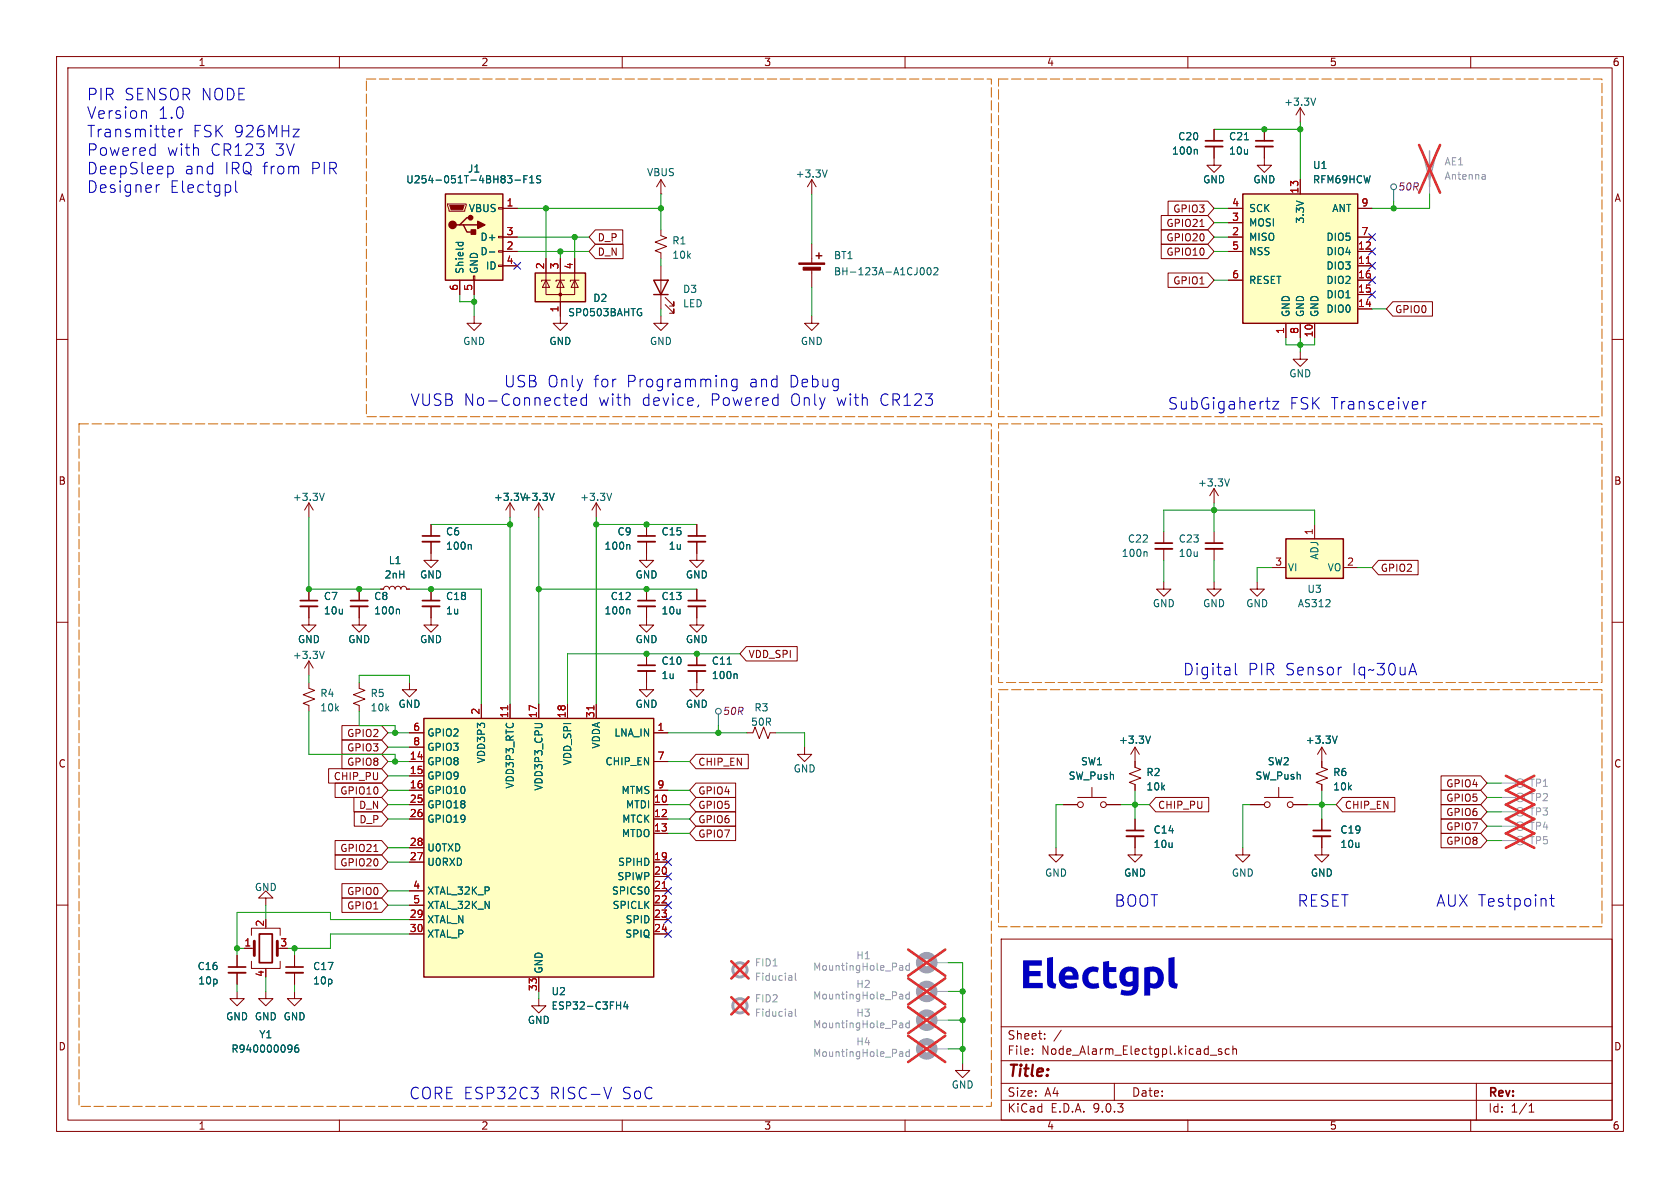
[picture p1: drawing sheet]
<svg xmlns="http://www.w3.org/2000/svg" width="297mm" height="210mm" viewBox="0 0 297 210" stroke-linecap="round" stroke-linejoin="round" font-family="sans-serif">
<g fill="none" stroke="#840000" stroke-width=".18">
<path d="M10 10h277v190h-277zM12 12h273v186h-273zM60 10v2M110 10v2M160 10v2M210 10v2M260 10v2M116.8 47v7.6M117.6 53.8l1.5 1.6v-.8v.8h-.7M117.6 52.6l1.5 1.5v-.8v.8h-.7M10 60h2M285 60h2"/>
<path d="M10 110h2M285 110h2M54.6 120.7v1l1 .3-2 .8 2 .8-2 .7 1 .4v1M226.1 139.2v1.8M233.7 132.1l-.8 1.3M233.7 132.1l.7 1.3M233.7 132.1v2.5M47 158.8h1.3l-1.3-1.3-1.3 1.3h1.3v1.2M221 142.2h2.5M223.5 141h5.1M228.6 142.2h2.5M10 160h2"/>
<path d="M41.9 175.3v1.2h1.3l-1.3 1.3-1.3-1.3h1.3M47 175.3v1.2h1.3l-1.3 1.3-1.3-1.3h1.3M177 166h108v32h-108zM285 160h2M60 198v2M110 198v2M160 198v2M177 194.5h108M177 191.5h108M177 187.5h108M177 181.5h108M182.5 186.3v.1"/>
<path d="M182.5 185.5v.1M184.7 183.6v.1M184.7 182.8v.1M187.6 182.1l-1.3 2M197 191.5v3M210 198v2M214 186.5h1.1M216 185.5l-.4-.1-.2 .2 .1 .2 .5 .2v.3h-.6M217.3 185.5l-.4-.1-.3 .3v.4l.1 .2h.6M218 185.5l.2-.1 .3 .1 .1 .9M218 184.9v1.5M260 198v2"/>
<path d="M261 191.5v6.5M270.3 196.6h.9M270.3 195.5l.4-.4v1.5"/>
<circle cx="224" cy="142.2" r=".51"/>
<circle cx="228.1" cy="142.2" r=".51"/>
</g>
<path d="M115.6 49.5h2.5l-1.3 2.6zM115.6 52.1h2.5" fill="none" stroke="#840000" stroke-width=".25"/>
<g fill="none" stroke="#a1a1a1" stroke-width=".18">
<path d="M265.4 138.4h2.6"/>
<circle cx="268.7" cy="138.4" r=".76"/>
</g>
<path d="M266.2 137.1l5 2.6M271.2 137.1l-5 2.6" fill="none" stroke="#e12e31" stroke-width=".46"/>
<path d="M236.4 130.1l-.4 1.3" fill="none" stroke="#006464" stroke-width=".18"/>
<path d="M94.6 48.3h8.9v5h-8.9z" fill="#ffffc2"/>
<path d="M94.6 48.3h8.9v5h-8.9zM144.3 45.2h1M144.8 44.7v1" fill="none" stroke="#840000" stroke-width=".25"/>
<g fill="none" stroke="#840000" stroke-width=".18">
<path d="M83.8 55.9v1.3h1.3l-1.3 1.2-1.3-1.2h1.3M96.5 49.5v2.6h5.1v-2.6M96.5 49.5l.7 1.3h-1.3zM96.5 45.7v3.8M97.3 49.5h-1.5v.3M99.1 49.5l.6 1.3h-1.3zM99.1 45.7v11.5h1.2l-1.2 1.2-1.3-1.2h1.3M99.8 49.5h-1.5v.3M101.6 49.5l.6 1.3h-1.2zM101.6 45.7v3.8M102.4 49.5h-1.6v.3M116.8 55.9v1.3h-1.2l1.2 1.2 1.3-1.2h-1.3"/>
<path d="M143.5 55.9v1.3h-1.3l1.3 1.2 1.3-1.2h-1.3M143.5 43.2v3.3M143.5 47.5v3.3M123.2 109.2v1.3h1.3l-1.3 1.3-1.3-1.3h1.3"/>
</g>
<g fill="#840000" stroke="#840000" stroke-width=".18">
<path d="M141.2 46.5h4.6v.2h-4.6z"/>
<path d="M142 47.2h3v.6h-3z"/>
<circle cx="99.1" cy="52.1" r=".25"/>
</g>
<path d="M113.1 54.6h.3M113.2 55.3h.2v.4l-.2 .1M162.9 47.4l.1-.1a.68 .68 0 0 1 .4 .7 .68 .68 0 0 1-.4 .6l-.1-.1M164 47.4l.2-.1a.68 .68 0 0 1 .4 .7 .68 .68 0 0 1-.4 .6l-.2-.1-.1-.4zM165.1 47.4l.5-.1 .2 .4-.8 .9h.8" fill="none" stroke="#006464" stroke-width=".18"/>
<circle cx="163.8" cy="185.4" r="1.27" fill="none" stroke="#a1a1a1" stroke-width="1.3"/>
<path d="M165.1 185.4h2.5" fill="none" stroke="#a1a1a1" stroke-width=".18"/>
<path d="M159.2 185.9h.2l.2 .2v.7M159.6 186.7l-.4 .1M159.6 186.2l-.4 .1M160.7 186l-.3-.1-.3 .3 .2 .5h.4M160.7 185.5v1.3" fill="none" stroke="#989898" stroke-width=".18"/>
<path d="M160.6 183.1l6.5 4.6M167.1 183.1l-6.5 4.6" fill="none" stroke="#e12e31" stroke-width=".46"/>
<path d="M78.7 34.3h10.2v15.2h-10.2z" fill="#ffffc2"/>
<path d="M78.7 34.3h10.2v15.2h-10.2zM81.3 39.8h.6l.6 1.2h1.3M81.9 39.8h2.6M83.2 38.5h-.7l-1.2 1.3h-.7" fill="none" stroke="#840000" stroke-width=".25"/>
<g fill="none" stroke="#840000" stroke-width=".18">
<path d="M79.1 36.1h3.3v.2l-.2 1h-2.8zM88.1 36.7h.8v.3h-.8zM88.9 36.8h2.5M116.8 34.3h.1M116.8 31.8l-.7 1.2M116.8 31.8l.8 1.2M116.8 31.8v2.5M143.5 31.8l-.8 1.2M143.5 31.8l.8 1.2M143.5 31.8v2.5M81.3 49.5v2.6M83.7 48.8h.2v.7h-.2z"/>
<path d="M83.8 49.5v2.6M88.1 41.8h.8v.2h-.8zM88.1 44.3h.8v.3h-.8zM88.1 46.9h.8v.2h-.8zM88.9 41.9h2.5M88.9 44.5h2.5M88.9 47h2.5M116.8 40.6v1.1l1.1 .3-2.1 .8 2.1 .8-2.1 .7 1 .4v1M54.6 88.9l-.8 1.3M54.6 88.9l.8 1.3M54.6 88.9v2.5M76.2 95.8v3.3h1.3l-1.3 1.2-1.3-1.2h1.3"/>
<path d="M76.2 92.7v2M90.2 88.9l-.8 1.3M90.2 88.9l.7 1.3M90.2 88.9v2.5M95.2 88.9l-.7 1.3M95.2 88.9l.8 1.3M95.2 88.9v2.5M105.4 88.9l-.8 1.3M105.4 88.9l.8 1.3M105.4 88.9v2.5M114.3 95.8v3.3h1.3l-1.3 1.2-1.3-1.2h1.3M114.3 92.7v2"/>
<path d="M123.2 95.8v3.3h1.3l-1.3 1.2-1.3-1.2h1.3M123.2 92.7v2M54.6 107.2v3.3h1.3l-1.3 1.3-1.3-1.3h1.3M54.6 104.1v2.1M54.6 116.8v2.6M54.6 116.8l-.8 1.3M54.6 116.8l.8 1.3M63.5 107.2v3.3h1.3l-1.3 1.3-1.3-1.3h1.3M63.5 104.1v2.1M67.3 104.1h.5l.2-.3 .3-.2 .4 .2 .1 .3 .2-.3 .3-.2 .4 .2 .1 .3 .2-.3 .4-.2 .3 .2 .2 .3 .1-.3 .4-.2 .3 .2 .2 .3h.5M76.2 107.2v3.3h1.3l-1.3 1.3-1.3-1.3h1.3M76.2 104.1v2.1"/>
<path d="M114.3 118.6v3.3h1.3l-1.3 1.3-1.3-1.3h1.3M114.3 104.1v2.1M114.3 107.2v2M114.3 115.6v2M123.2 118.6v3.3h1.3l-1.3 1.3-1.3-1.3h1.3M123.2 104.1v2.1M123.2 107.2v2M123.2 115.6v2M63.5 120.7v1l1 .3-2 .8 2 .8-2 .7 1 .4v1M72.4 120.7v1.2h1.3l-1.3 1.3-1.3-1.3h1.3M132.1 129.5h1l.4-1 .7 2.1 .8-2.1 .8 2.1 .3-1.1h1.1M142.2 132.1v1.3h1.3l-1.3 1.2-1.2-1.2h1.2"/>
<path d="M233.7 134.6v1l1 .4-2 .8 2 .7-2 .8 1 .4v1M52.1 175.3v1.2h1.2l-1.2 1.3-1.3-1.3h1.3M52.1 168.9v2M52.1 172v2M95.2 176.5v1.3h1.3l-1.3 1.3-1.2-1.3h1.2M170.2 188v1.2h1.2l-1.2 1.3-1.3-1.3h1.3"/>
</g>
<path d="M79.5 36.3h2.5l-.2 .8h-2z" fill="#840000" stroke="#840000" stroke-width=".18"/>
<g fill="#840000" stroke="#840000" stroke-width=".25">
<path d="M83.3 40.6h.8v.8h-.8z"/>
<path d="M84.5 39.1l1.2 .7-1.2 .6z"/>
<circle cx="80" cy="39.8" r=".63"/>
<circle cx="83.2" cy="38.5" r=".38"/>
</g>
<g fill="none" stroke="#006464" stroke-width=".18">
<path d="M91 31.8h1M92.6 31.7h.4M93.2 31.1h-.6v1.2M93.6 32.3h.8M93.6 31.4l.4-.3v1.2M95.6 31.1h-.5l-.2 .1v.3l.6 .3 .1 .3-.3 .2h-.4M146.2 30l-.4 1.3M80.6 42.9h1.3M81.1 42.9l-.1 .3M81.8 42.9l.1 .3M86.5 44.5h1M57.3 87.2l-.4 1.3"/>
<path d="M83.1 96.3l.2 .1v.7M98 87.2l-.5 1.3M108.1 87.2l-.4 1.3M111.2 96.3l.1 .1v.7M57.3 115.1l-.4 1.3M70.4 107.7l.2 .2v.6M111.2 107.7l.1 .2v.6M128.6 117.4h.7M130.1 119.1l.2 .2v.7"/>
</g>
<path d="M74.7 94.7h3M112.8 94.7h3M121.7 94.7h3M53.1 106.2h3M62 106.2h3M74.7 106.2h3M112.8 106.2h3M112.8 117.6h3M121.7 106.2h3M121.7 117.6h3M50.5 170.9h3.1" fill="none" stroke="#840000" stroke-width=".3"/>
<path d="M74.7 95.8h3M112.8 95.8h3M121.7 95.8h3M53.1 107.2h3M62 107.2h3M74.7 107.2h3M112.8 107.2h3M112.8 118.6h3M121.7 107.2h3M121.7 118.6h3M50.5 172h3.1" fill="none" stroke="#840000" stroke-width=".33"/>
<g fill="none" stroke="#a1a1a1" stroke-width="1.3">
<circle cx="163.8" cy="175.3" r="1.27"/>
<circle cx="163.8" cy="170.2" r="1.27"/>
<circle cx="163.8" cy="180.3" r="1.27"/>
</g>
<path d="M165.1 175.3h2.5M165.1 170.2h2.5M165.1 180.3h2.5" fill="none" stroke="#a1a1a1" stroke-width=".18"/>
<g fill="none" stroke="#989898" stroke-width=".18">
<path d="M139.9 172.5l.1 .8M139.9 178.9l.1 .7M140 179.6h-.1M140 179.1l-.1 .1M140 173.2l-.1 .1M140 172.8h-.1M140.6 178.4v1.1l.2 .1M140.6 172v1.1l.2 .2M159.2 170.7h.2l.2 .2v.6M159.2 175.8h.2l.2 .1v.7M159.6 176.5l-.4 .1M159.6 176.1h-.4"/>
<path d="M159.6 171.5h-.4M159.6 171h-.4M160.7 175.8h-.3l-.3 .2 .2 .5h.4M160.7 170.3v1.2M160.7 175.3v1.3M160.7 170.7h-.3l-.3 .2 .2 .6h.4M159.2 180.8h.2l.2 .2v.7M159.6 181.6l-.4 .1M159.6 181.1l-.4 .1M160.7 180.4v1.3M160.7 180.9l-.3-.1-.3 .3 .2 .5h.4"/>
</g>
<path d="M129.3 176.3l3 3M129.3 169.9l3 3.1M132.3 176.3l-3 3M132.3 169.9l-3 3.1M160.6 172.9l6.5 4.7M160.6 167.9l6.5 4.6M160.6 178l6.5 4.7M167.1 172.9l-6.5 4.7M167.1 167.9l-6.5 4.6M167.1 178l-6.5 4.7" fill="none" stroke="#e12e31" stroke-width=".46"/>
<g fill="#f0f0f0" stroke="#f0f0f0" stroke-width=".18">
<circle cx="130.8" cy="177.8" r="1.27"/>
<circle cx="130.8" cy="171.4" r="1.27"/>
</g>
<g fill="none" stroke="#a1a1a1" stroke-width=".51">
<circle cx="130.8" cy="171.4" r="1.27"/>
<circle cx="130.8" cy="177.8" r="1.27"/>
</g>
<path d="M74.9 127h40.7v45.7h-40.7z" fill="#ffffc2"/>
<path d="M74.9 127h40.7v45.7h-40.7z" fill="none" stroke="#840000" stroke-width=".25"/>
<g fill="none" stroke="#840000" stroke-width=".18">
<path d="M114.3 109.2v1.3h1.3l-1.3 1.3-1.3-1.3h1.3M72.4 129.5h2.5M72.4 132.1h2.5M72.4 134.6h2.5M72.4 137.2h2.5M72.4 139.7h2.5M85.1 124.5v2.5M90.2 124.5v2.5M95.2 124.5v2.5M100.3 124.5v2.5M105.4 124.5v2.5M115.6 129.5h2.5"/>
<path d="M115.6 134.6h2.5M115.6 139.7h2.5M72.4 142.2h2.5M72.4 144.8h2.5M72.4 149.9h2.5M72.4 152.4h2.5M72.4 157.5h2.5M115.6 142.2h2.5M115.6 144.8h2.5M115.6 152.4h2.5M115.6 157.5h2.5M115.6 147.3h2.5"/>
<path d="M115.6 154.9h2.5M41.9 168.9v2M41.9 172v2M43.2 167.6h1.8M44.4 165.4v-1.3h5.1v1.3M44.4 169.9v1.3h5.1v-1.3M47 171.2v.3M72.4 160h2.5M72.4 162.6h2.5M72.4 165.1h2.5M95.2 172.7v2.6M115.6 160h2.5"/>
<path d="M115.6 162.6h2.5M115.6 165.1h2.5"/>
</g>
<path d="M89.8 124.8v.7M105 124.8v.7M117.1 157.1h.7" fill="none" stroke="#a90000" stroke-width=".18"/>
<path d="M109 177.7h.7M109.7 177.1v1.3M110.6 177l-.3 1h.8M110.9 177.5v.9M51.4 184.7l.2 .2a1.07 1.07 0 0 1-.2 1M51.6 185.3l-.2 .2M52.7 184.7l-.4 .1a.86 .86 0 0 0 0 1.2l.5-.1v-.4l-.2-.3-.4 .1-.1 .2" fill="none" stroke="#006464" stroke-width=".18"/>
<path d="M40.4 170.9h3M45.8 165.1h2.3v5.1h-2.3z" fill="none" stroke="#840000" stroke-width=".3"/>
<path d="M40.4 172h3" fill="none" stroke="#840000" stroke-width=".33"/>
<path d="M45 166.4v2.5M49 166.4v2.5" fill="none" stroke="#840000" stroke-width=".51"/>
<g fill="none" stroke="#a1a1a1" stroke-width=".18">
<path d="M265.4 143.5h2.6M265.4 146.1h2.6M265.4 141h2.6"/>
<circle cx="268.7" cy="143.5" r=".76"/>
<circle cx="268.7" cy="141" r=".76"/>
<circle cx="268.7" cy="146" r=".76"/>
</g>
<path d="M266.2 139.7l5 2.6M271.2 139.7l-5 2.6M266.2 142.2l5 2.6M266.2 144.8l5 2.5M271.2 142.2l-5 2.6M271.2 144.8l-5 2.5" fill="none" stroke="#e12e31" stroke-width=".46"/>
<path d="M227.3 95.3h10.2v6.9h-10.2z" fill="#ffffc2"/>
<path d="M227.3 95.3h10.2v6.9h-10.2z" fill="none" stroke="#840000" stroke-width=".25"/>
<path d="M232.4 92.7v2.6M222.2 102.9v1.2h1.3l-1.3 1.3-1.2-1.3h1.2M224.8 100.3h2.5M237.5 100.3h2.5M219.7 149.9v1.2h1.3l-1.3 1.3-1.3-1.3h1.3M233.7 144.8v2M233.7 147.8v2.1" fill="none" stroke="#840000" stroke-width=".18"/>
<path d="M232.2 146.8h3" fill="none" stroke="#840000" stroke-width=".3"/>
<path d="M232.2 147.8h3" fill="none" stroke="#840000" stroke-width=".33"/>
<path d="M219.7 34.3h20.3v22.9h-20.3z" fill="#ffffc2"/>
<path d="M219.7 34.3h20.3v22.9h-20.3z" fill="none" stroke="#840000" stroke-width=".25"/>
<g fill="none" stroke="#840000" stroke-width=".18">
<path d="M229.9 19.1v2.5M229.9 19.1l-.8 1.2M229.9 19.1l.7 1.2M88.9 36.8h2.5M205.3 38.1h8.2l1.1 1.3-1.1 1.2h-8.2zM206.5 35.6h7l1.1 1.2-1.1 1.3h-7zM214.6 25.9v3.3h1.3l-1.3 1.3-1.2-1.3h1.2M214.6 22.9v2M217.2 36.8h2.5M217.2 39.4h2.5M223.5 25.9v3.3h1.3l-1.3 1.3-1.3-1.3h1.3M223.5 22.9v2"/>
<path d="M229.9 31.8v2.5M240 36.8h2.6M81.3 49.5v2.6M83.8 49.5v2.6M88.9 41.9h2.5M88.9 44.5h2.5M88.9 47h2.5M96.5 45.7v2.6M99.1 45.7v2.6M99.1 53.3v2.6M101.6 45.7v2.6M105.3 43.2h4.9v2.5h-4.9l-1.2-1.2z"/>
<path d="M105.3 40.6h4.8v2.6h-4.8l-1.2-1.3zM205.3 40.6h8.2l1.1 1.3-1.1 1.3h-8.2zM205.3 43.2h8.2l1.1 1.3-1.1 1.2h-8.2zM206.5 48.3h7l1.1 1.2-1.1 1.3h-7zM212.1 40h.8M217.2 41.9h2.5M217.2 44.5h2.5M217.2 49.5h2.5M227.3 57.2v2.5M229.9 57.2v2.5M232.4 57.2v2.5M240 41.9h2.6"/>
<path d="M240 44.5h2.6M240 49.5h2.6M240 47h2.6M240 52.1h2.6M240 54.6h2.6M246.2 53.3h7v2.6h-7l-1.1-1.3zM229.9 62.2v1.3h1.2l-1.2 1.3-1.3-1.3h1.3M76.2 92.7v2M76.2 95.8v2M114.3 92.7v2M114.3 95.8v2M123.2 92.7v2"/>
<path d="M123.2 95.8v2M205.7 94v2M205.7 97v2.1M214.6 86.4v2.5M214.6 94v2M214.6 97v2.1M214.6 86.4l-.7 1.2M214.6 86.4l.8 1.2M243.7 99.1h7v2.5h-7l-1.1-1.3zM54.6 104.1v2.1M54.6 107.2v2M63.5 104.1v2.1"/>
<path d="M63.5 107.2v2M67.3 104.1h.5M71.9 104.1h.5M76.2 104.1v2.1M76.2 107.2v2M114.3 104.1v2.1M114.3 107.2v2M114.3 115.6v2M114.3 118.6v2.1M123.2 104.1v2.1M123.2 107.2v2M123.2 115.6v2"/>
<path d="M123.2 118.6v2.1M131.9 114.3h9v2.5h-9l-1.1-1.2zM205.7 102.9v1.2h1.3l-1.3 1.3-1.2-1.3h1.2M214.6 102.9v1.2h1.3l-1.3 1.3-1.2-1.3h1.2M58.1 135.9h9.4l1.1 1.3-1.1 1.2h-9.4zM59.2 138.4h8.3l1.1 1.3-1.1 1.3h-8.3zM60.4 130.8h7.1l1.1 1.3-1.1 1.3h-7.1zM60.4 128.3h7.1l1.1 1.2-1.1 1.3h-7.1zM60.4 133.3h7.1l1.1 1.3-1.1 1.3h-7.1zM72.4 129.5h2.5M72.4 132.1h2.5M72.4 134.6h2.5"/>
<path d="M72.4 137.2h2.5M72.4 139.7h2.5M85.1 124.5v2.5M90.2 124.5v2.5M95.2 124.5v2.5M100.3 124.5v2.5M105.4 124.5v2.5M115.6 129.5h2.5M115.6 134.6h2.5M115.6 139.7h2.5M123 138.4h7.1v2.6h-7.1l-1.1-1.3zM123 133.3h9.3v2.6h-9.3l-1.1-1.3z"/>
<path d="M193 139.2v1.8M200.7 132.1v3.5l1 .4-2.1 .8 2.1 .7-2.1 .8 1.1 .4v1M200.7 132.1l-.8 1.3M200.7 132.1l.7 1.3M233.7 134.6v1M233.7 138.7v1M254.8 137.2h7l1.1 1.2-1.1 1.3h-7zM254.8 139.7h7l1.1 1.3-1.1 1.2h-7zM59.2 148.6h8.3l1.1 1.3-1.1 1.2h-8.3zM59.2 151.1h8.3l1.1 1.3-1.1 1.3h-8.3zM60.4 158.7h7.1l1.1 1.3-1.1 1.3h-7.1zM60.4 156.2h7.1l1.1 1.3-1.1 1.3h-7.1z"/>
<path d="M62.6 141h4.9l1.1 1.2-1.1 1.3h-4.9zM62.6 143.5h4.9l1.1 1.3-1.1 1.3h-4.9zM66.1 150.5h.7M72.4 142.2h2.5M72.4 144.8h2.5M72.4 149.9h2.5M72.4 152.4h2.5M72.4 157.5h2.5M115.6 142.2h2.5M115.6 144.8h2.5M115.6 152.4h2.5M115.6 157.5h2.5"/>
<path d="M115.6 147.3h2.5M115.6 154.9h2.5M123 146h7.1v2.6h-7.1l-1.1-1.3zM123 141h7.1v2.5h-7.1l-1.1-1.3zM123 143.5h7.1v2.6h-7.1l-1.1-1.3zM186.7 149.9v1.2h1.3l-1.3 1.3-1.3-1.3h1.3M188 142.2h2.5M190.5 141h5.1M195.6 142.2h2.5M200.7 147.8v3.3h1.2l-1.2 1.3-1.3-1.3h1.3M200.7 144.8v2M204.3 141h9.4v2.5h-9.4l-1.1-1.3z"/>
<path d="M221 142.2h2.5M228.6 142.2h2.5M233.7 147.8v3.3h1.2l-1.2 1.3-1.3-1.3h1.3M233.7 144.8v2M237.3 141h9.3v2.5h-9.3l-1.1-1.3zM254.8 144.8h7l1.1 1.3-1.1 1.2h-7zM254.8 142.2h7l1.1 1.3-1.1 1.3h-7zM254.8 147.3h7l1.1 1.3-1.1 1.3h-7zM41.9 168.9v2M41.9 172v2M43.2 167.6h1.2M52.1 168.9v2"/>
<path d="M52.1 172v2M72.4 160h2.5M72.4 162.6h2.5M72.4 165.1h2.5M95.2 172.7v2.6M115.6 160h2.5M115.6 162.6h2.5M115.6 165.1h2.5"/>
<circle cx="191" cy="142.2" r=".51"/>
<circle cx="195.1" cy="142.2" r=".51"/>
</g>
<path d="M241.5 46.6h.8M89.8 124.8v.7M105 124.8v.7M117.1 157.1h.7" fill="none" stroke="#a90000" stroke-width=".18"/>
<g fill="none" stroke="#006464" stroke-width=".18">
<path d="M232.6 17.3l-.4 1.3M91 31.8h1M92.6 31.7h.4M93.2 31.1h-.6v1.2M93.6 32.3h.8M93.6 31.4l.4-.3v1.2M95.6 31.1h-.5l-.2 .1v.3l.6 .3 .1 .3-.3 .2h-.4M211.5 26.4l.2 .2v.6M220 24.7h.7M80.6 42.9h1.3M81.1 42.9l-.1 .3M81.8 42.9l.1 .3"/>
<path d="M86.5 44.5h1M113.1 54.6h.3M113.2 55.3h.2v.4l-.2 .1M83.1 96.3l.2 .1v.7M98 87.2l-.5 1.3M111.2 96.3l.1 .1v.7M202.6 97.5l.2 .2v.7M217.4 84.7l-.5 1.2M70.4 107.7l.2 .2v.6M111.2 107.7l.1 .2v.6M128.6 117.4h.7M130.1 119.1l.2 .2v.7"/>
<path d="M203.4 130.1l-.4 1.3M236.4 130.1l-.4 1.3M109 177.7h.7M109.7 177.1v1.3M110.6 177l-.3 1h.8M110.9 177.5v.9M51.4 184.7l.2 .2a1.07 1.07 0 0 1-.2 1M51.6 185.3l-.2 .2M52.7 184.7l-.4 .1a.86 .86 0 0 0 0 1.2l.5-.1v-.4l-.2-.3-.4 .1-.1 .2"/>
</g>
<path d="M251.5 26.7l1.2 5.1 1.3-5.1M252.7 26.7v6.3" fill="none" stroke="#a1a1a1" stroke-width=".25"/>
<g fill="none" stroke="#a1a1a1" stroke-width=".18">
<path d="M252.7 31.8v2.5M265.4 148.6h2.6"/>
<circle cx="268.7" cy="148.6" r=".76"/>
</g>
<path d="M262.4 30.8l.2 .2v.7M262.6 31.6l-.4 .1M262.6 31.2h-.4" fill="none" stroke="#989898" stroke-width=".18"/>
<path d="M250.9 25.6l3.7 8.5M254.6 25.6l-3.7 8.5M266.2 147.3l5 2.6M271.2 147.3l-5 2.6" fill="none" stroke="#e12e31" stroke-width=".46"/>
<path d="M213.1 24.9h3.1M222 24.9h3M204.2 96h3.1M213.1 96h3.1M199.1 146.8h3.1" fill="none" stroke="#840000" stroke-width=".3"/>
<path d="M213.1 25.9h3.1M222 25.9h3M204.2 97h3.1M213.1 97h3.1M199.1 147.8h3.1" fill="none" stroke="#840000" stroke-width=".33"/>
<g fill="none" stroke="#484848" stroke-width=".18">
<path d="M246.4 33.5v2.1M127 126.2v2.1"/>
<circle cx="246.4" cy="33" r=".51"/>
<circle cx="127" cy="125.7" r=".51"/>
</g>
<g fill="none" stroke="#009600" stroke-width=".18">
<path d="M91.4 36.8h25.4M96.5 36.8v8.9M116.8 34.3v6.3M143.5 34.3v8.9M214.6 36.8h2.6M214.6 22.9h15.3M214.6 39.4h2.6M229.9 21.6v10.2M246.4 35.6v1.2M252.7 34.3v2.5h-10.1M81.3 52.1v1.2h2.5M83.8 52.1v3.8"/>
<path d="M91.4 44.5h12.7M91.4 41.9h12.7M99.1 44.5v1.2M101.6 41.9v3.8M116.8 45.7v1.3M116.8 54.6v1.3M143.5 50.8v5.1M214.6 44.5h2.6M214.6 41.9h2.6M214.6 49.5h2.6M227.3 59.7v1.3h5.1v-1.3M229.9 59.7v2.5"/>
<path d="M242.6 54.6h2.5M54.6 91.4v12.7h12.7M76.2 92.7h14M90.2 91.4v33.1M95.2 91.4v33.1M105.4 91.4v33.1M105.4 92.7h17.8M205.7 99.1v3.8M214.6 88.9v5.1M214.6 99.1v3.8M232.4 92.7v-2.5h-26.7v3.8M54.6 119.4v1.3"/>
<path d="M72.4 104.1h12.7v20.4M95.2 104.1h28M130.8 115.6h-30.5v8.9M224.8 100.3h-2.6v2.6M240 100.3h2.6M54.6 125.7v7.7h15.2v1.2M63.5 120.7v-1.3h8.9v1.3M63.5 125.7v2.6h6.3v1.2M68.6 134.6h3.8M68.6 139.7h3.8M68.6 129.5h3.8M68.6 132.1h3.8"/>
<path d="M68.6 137.2h3.8M118.1 134.6h3.8M118.1 139.7h3.8M118.1 129.5h14M127 128.3v1.2M137.2 129.5h5v2.6M200.7 139.7v5.1M233.7 139.7v5.1M262.9 138.4h2.5M68.6 157.5h3.8M68.6 142.2h3.8M68.6 144.8h3.8"/>
<path d="M68.6 152.4h3.8M68.6 149.9h3.8M118.1 142.2h3.8M118.1 147.3h3.8M118.1 144.8h3.8M188 142.2h-1.3v7.7M198.1 142.2h5.1M221 142.2h-1.3v7.7M231.1 142.2h5.1M262.9 141h2.5M262.9 143.5h2.5M262.9 146.1h2.5"/>
<path d="M262.9 148.6h2.5M41.9 167.6h1.3M41.9 174v1.3M47 160v2.6M47 172.7v2.6M52.1 167.6v1.3M52.1 174v1.3M68.6 160h3.8M72.4 162.6h-14v-1.3h-16.5v7.6M72.4 165.1h-14v2.5h-7.6M95.2 175.3v1.2M167.6 170.2h2.6v17.8"/>
<path d="M167.6 175.3h2.6M167.6 180.3h2.6M167.6 185.4h2.6"/>
</g>
<g fill="none" stroke="#000084" stroke-width=".18">
<path d="M90.8 46.4l1.2 1.2M92 46.4l-1.2 1.2M242 46.4l1.2 1.2M242 43.8l1.2 1.3M242 41.3l1.2 1.2M242 51.5l1.2 1.2M242 48.9l1.2 1.2M243.2 46.4l-1.2 1.2M243.2 43.8l-1.2 1.3M243.2 41.3l-1.2 1.2M243.2 51.5l-1.2 1.2M243.2 48.9l-1.2 1.2"/>
<path d="M117.5 154.3l1.2 1.2M117.5 151.8l1.2 1.2M117.5 159.4l1.2 1.2M117.5 156.9l1.2 1.2M118.7 154.3l-1.2 1.2M118.7 151.8l-1.2 1.2M118.7 159.4l-1.2 1.2M118.7 156.9l-1.2 1.2M117.5 164.5l1.2 1.2M117.5 162l1.2 1.2M118.7 164.5l-1.2 1.2M118.7 162l-1.2 1.2"/>
</g>
<g fill="none" stroke="#0000c2" stroke-width=".18">
<path d="M25.6 19.6l.3 .3v1M26.9 26.1l.5 .1M27.4 25.4v2.1M27.4 27.4l-.5 .1M27.6 32.7v1.3M28.2 32.7a.52 .52 0 0 0-.6 .3M29.9 29.4l.5 .1 .2 .3-.1 .7-.3 .2h-.3M30.5 22.8l.2 .1 .1 .4-.9 .2M30.7 24.1l-.2 .1M31.7 22.8v1.4M32.3 22.8a.52 .52 0 0 0-.6 .4M40.7 32.8l.1 .2-.1 .8"/>
<path d="M41.7 32v1.7l.2 .3M51.8 22.8h1.1l-1.1 1.4h1.1M101 71.4l.3 .3 .5-.1M101 70.6l.3-.3h.3l.3 .3v.2l-.9 .2M103.7 70.4l-.6-.1-.4 .4v.6l.2 .3 .2 .1 .6-.1M103.7 69.6v2.1M123.5 71.6l-.2 .4M130.3 67v1.7l-.2 .3M130.3 67.1l-.6-.1-.4 .4v.6l.2 .3 .2 .1 .6-.1M225 71h1.1l-1.1 1.3h1.1M251.5 71v1.3M252.1 71a.52 .52 0 0 0-.6 .3"/>
<path d="M218.4 117.3v1.7l.3 .3M237 117.9h.2M274 158.8h.8M274.3 158.2v1.7l.1 .2 .4 .1M108.1 192.2l-.7 2"/>
</g>
<path d="M64.8 14h110.5v59.7h-110.5zM176.5 14h106.7v59.7h-106.7zM14 74.9h161.3v120.7h-161.3zM176.5 74.9h106.7v45.8h-106.7zM176.5 121.9h106.7v41.9h-106.7z" fill="none" stroke="#c60" stroke-width=".18" stroke-dasharray="1.7 .6"/>
<g fill="#009600" stroke="#009600" stroke-width=".18">
<circle cx="99.1" cy="44.5" r=".46"/>
<circle cx="101.6" cy="41.9" r=".46"/>
<circle cx="83.8" cy="53.3" r=".46"/>
<circle cx="116.8" cy="36.8" r=".46"/>
<circle cx="96.5" cy="36.8" r=".46"/>
<circle cx="170.2" cy="185.4" r=".46"/>
<circle cx="170.2" cy="180.3" r=".46"/>
<circle cx="123.2" cy="115.6" r=".46"/>
<circle cx="114.3" cy="115.6" r=".46"/>
<circle cx="127" cy="129.5" r=".46"/>
<circle cx="41.9" cy="167.6" r=".46"/>
<circle cx="52.1" cy="167.6" r=".46"/>
<circle cx="54.6" cy="104.1" r=".46"/>
<circle cx="63.5" cy="104.1" r=".46"/>
<circle cx="90.2" cy="92.7" r=".46"/>
<circle cx="105.4" cy="92.7" r=".46"/>
<circle cx="114.3" cy="92.7" r=".46"/>
<circle cx="114.3" cy="104.1" r=".46"/>
<circle cx="76.2" cy="104.1" r=".46"/>
<circle cx="95.2" cy="104.1" r=".46"/>
<circle cx="170.2" cy="175.3" r=".46"/>
<circle cx="233.7" cy="142.2" r=".46"/>
<circle cx="200.7" cy="142.2" r=".46"/>
<circle cx="69.8" cy="129.5" r=".46"/>
<circle cx="69.8" cy="134.6" r=".46"/>
<circle cx="229.9" cy="61" r=".46"/>
<circle cx="229.9" cy="22.9" r=".46"/>
<circle cx="223.5" cy="22.9" r=".46"/>
<circle cx="214.6" cy="90.2" r=".46"/>
<circle cx="246.4" cy="36.8" r=".46"/>
</g>
<text font-size="7.1" fill="#0000c2" x="180.3" y="176.6">Electgpl</text>
<g font-size="2.8" fill="#0000c2">
<text x="15.2" y="18">PIR SENSOR NODE</text>
<text x="15.2" y="21.2">Version</text>
<text x="27.9" y="21.2">1.0</text>
<text x="15.2" y="24.5">Transmitter</text>
<text x="15.2" y="27.8">Powered</text>
<text x="29.4" y="27.8">with</text>
<text x="34" y="24.5">FSK 926MHz</text>
<text x="37.1" y="27.8">CR123</text>
<text x="48.6" y="27.8">3V</text>
<text x="15.2" y="31">DeepSleep</text>
<text x="15.2" y="34.3">Designer</text>
<text x="29.9" y="34.3">Electgpl</text>
<text x="32.5" y="31">and</text>
<text x="39.6" y="31">IRQ from</text>
<text x="54.9" y="31">PIR</text>
<text x="72.5" y="72">VUSB No-Connected</text>
<text x="89" y="68.7">USB Only</text>
<text x="104.9" y="68.7">for</text>
<text x="105.8" y="72">with</text>
<text x="110.8" y="68.7">Programming</text>
<text x="113.5" y="72">device,</text>
<text x="125.6" y="72">Powered</text>
<text x="132.5" y="68.7">and</text>
<text x="139.6" y="68.7">Debug</text>
<text x="139.8" y="72">Only</text>
<text x="148" y="72">with</text>
<text x="155.7" y="72">CR123</text>
<text x="206.4" y="72.6">SubGigahertz</text>
<text x="227.9" y="72.6">FSK Transceiver</text>
<text x="209.1" y="119.6">Digital</text>
<text x="220.6" y="119.6">PIR Sensor</text>
<text x="239" y="119.6">Iq~30uA</text>
<text x="197" y="160.5">BOOT</text>
<text x="229.3" y="160.5">RESET</text>
<text x="253.8" y="160.5">AUX Testpoint</text>
<text x="72.3" y="194.5">CORE ESP32C3</text>
<text x="97.2" y="194.5">RISC-V</text>
<text x="110" y="194.5">SoC</text>
</g>
<text font-size="2.8" fill="#840000" x="178" y="190.9">Title:</text>
<g font-size="2.1" fill="#840000">
<text x="178" y="184">Sheet:</text>
<text x="178" y="186.7">File:</text>
<text x="184.1" y="186.7">Node_Alarm_Electgpl.kicad_sch</text>
<text x="178" y="196.9">KiCad</text>
<text x="178" y="194.1">Size:</text>
<text x="184.7" y="194.1">A4</text>
<text x="185.7" y="196.9">E.D.A.</text>
<text x="193.3" y="196.9">9.0.3</text>
<text x="200" y="194.1">Date:</text>
<text x="263" y="194.3">Rev:</text>
<text x="263" y="196.9">Id:</text>
<text x="267.1" y="196.9">1/1</text>
</g>
<g font-size="1.8" fill="#840000">
<text x="35" y="11.9">1</text>
<text x="85" y="11.9">2</text>
<text x="135" y="11.9">3</text>
<text x="185" y="11.9">4</text>
<text x="235" y="11.9">5</text>
<text x="285" y="11.9">6</text>
<text x="10.3" y="35.9">A</text>
<text x="285.3" y="35.9">A</text>
<text x="206.1" y="40.3">GPIO21</text>
<text x="207.3" y="37.8">GPIO3</text>
<text x="105.6" y="45.4">D_N</text>
<text x="105.6" y="42.9">D_P</text>
<text x="206.1" y="42.9">GPIO20</text>
<text x="206.1" y="45.4">GPIO10</text>
<text x="207.3" y="50.5">GPIO1</text>
<text x="246.5" y="55.6">GPIO0</text>
<text x="10.3" y="85.9">B</text>
<text x="285.3" y="85.9">B</text>
<text x="244" y="101.3">GPIO2</text>
<text x="132.2" y="116.5">VDD_SPI</text>
<text x="61.3" y="130.5">GPIO2</text>
<text x="10.3" y="135.9">C</text>
<text x="61.3" y="133">GPIO3</text>
<text x="61.3" y="135.6">GPIO8</text>
<text x="123.3" y="135.6">CHIP_EN</text>
<text x="285.3" y="135.9">C</text>
<text x="58.9" y="138.1">CHIP_PU</text>
<text x="60.1" y="140.7">GPIO10</text>
<text x="63.4" y="143.2">D_N</text>
<text x="123.3" y="140.7">GPIO4</text>
<text x="123.3" y="143.2">GPIO5</text>
<text x="204.6" y="143.2">CHIP_PU</text>
<text x="237.6" y="143.2">CHIP_EN</text>
<text x="255.6" y="139.4">GPIO4</text>
<text x="255.6" y="141.9">GPIO5</text>
<text x="63.4" y="145.7">D_P</text>
<text x="123.3" y="148.3">GPIO7</text>
<text x="123.3" y="145.7">GPIO6</text>
<text x="255.6" y="147">GPIO7</text>
<text x="255.6" y="144.5">GPIO6</text>
<text x="255.6" y="149.5">GPIO8</text>
<text x="60.1" y="150.8">GPIO21</text>
<text x="60.1" y="153.4">GPIO20</text>
<text x="61.3" y="161">GPIO1</text>
<text x="61.3" y="158.4">GPIO0</text>
<text x="10.3" y="185.9">D</text>
<text x="285.3" y="185.9">D</text>
<text x="35" y="199.9">1</text>
<text x="85" y="199.9">2</text>
<text x="135" y="199.9">3</text>
<text x="185" y="199.9">4</text>
<text x="235" y="199.9">5</text>
<text x="285" y="199.9">6</text>
</g>
<g font-size="1.8" fill="#006464">
<text x="226.9" y="18.9">+3.3V</text>
<text x="207.1" y="27.5">100n</text>
<text x="208.2" y="25">C20</text>
<text x="217.2" y="25">C21</text>
<text x="217.2" y="27.5">10u</text>
<text x="71.7" y="32.6">U254-051T-4BH83-F1S</text>
<text x="82.6" y="30.7">J1</text>
<text x="114.3" y="31.3">VBUS</text>
<text x="140.6" y="31.6">+3.3V</text>
<text x="212.6" y="32.6">GND</text>
<text x="221.5" y="32.6">GND</text>
<text x="232" y="32.6">RFM69HCW</text>
<text x="232" y="30.1">U1</text>
<text x="82.8" y="37.7">VBUS</text>
<text x="220.7" y="37.7">SCK</text>
<text x="220.7" y="40.2">MOSI</text>
<text x="230.7" y="39.6" transform="rotate(-90 230.7 39.6)">3.3V</text>
<text x="235.4" y="37.7">ANT</text>
<text x="84.8" y="42.8">D+</text>
<text x="84.8" y="45.3">D-</text>
<text x="85.8" y="47.9">ID</text>
<text x="118.8" y="43.4">R1</text>
<text x="118.8" y="45.9">10k</text>
<text x="147.3" y="46">BT1</text>
<text x="220.7" y="42.8">MISO</text>
<text x="220.7" y="45.3">NSS</text>
<text x="234.4" y="42.8">DIO5</text>
<text x="234.4" y="45.3">DIO4</text>
<text x="234.4" y="47.9">DIO3</text>
<text x="82.1" y="48.5" transform="rotate(-90 82.1 48.5)">Shield</text>
<text x="84.7" y="48.5" transform="rotate(-90 84.7 48.5)">GND</text>
<text x="104.8" y="53.6">D2</text>
<text x="120.7" y="52">D3</text>
<text x="147.3" y="48.9">BH-123A-A1CJ002</text>
<text x="220.7" y="50.4">RESET</text>
<text x="234.4" y="50.4">DIO2</text>
<text x="234.4" y="52.9">DIO1</text>
<text x="100.3" y="56.1">SP0503BAHTG</text>
<text x="120.7" y="54.5">LED</text>
<text x="228.2" y="56.1" transform="rotate(-90 228.2 56.1)">GND</text>
<text x="230.7" y="56.1" transform="rotate(-90 230.7 56.1)">GND</text>
<text x="233.3" y="56.1" transform="rotate(-90 233.3 56.1)">GND</text>
<text x="234.4" y="55.5">DIO0</text>
<text x="81.8" y="61.2">GND</text>
<text x="97" y="61.2">GND</text>
<text x="114.8" y="61.2">GND</text>
<text x="141.5" y="61.2">GND</text>
<text x="227.8" y="66.9">GND</text>
<text x="51.7" y="88.7">+3.3V</text>
<text x="87.2" y="88.7">+3.3V +3.3V</text>
<text x="102.5" y="88.7">+3.3V</text>
<text x="211.7" y="86.2">+3.3V</text>
<text x="78.7" y="94.8">C6</text>
<text x="109.1" y="94.8">C9</text>
<text x="116.8" y="94.8">C15</text>
<text x="68.6" y="99.9">L1</text>
<text x="78.7" y="97.4">100n</text>
<text x="106.8" y="97.4">100n</text>
<text x="118.1" y="97.4">1u</text>
<text x="198.2" y="98.7">100n</text>
<text x="199.3" y="96.1">C22</text>
<text x="208.3" y="96.1">C23</text>
<text x="208.3" y="98.7">10u</text>
<text x="227.6" y="101.2">VI</text>
<text x="233.3" y="99" transform="rotate(-90 233.3 99)">ADJ</text>
<text x="234.6" y="101.2">VO</text>
<text x="57.2" y="106.3">C7</text>
<text x="66" y="106.3">C8</text>
<text x="67.9" y="102.5">2nH</text>
<text x="74.2" y="102.5">GND</text>
<text x="78.7" y="106.3">C18</text>
<text x="107.9" y="106.3">C12</text>
<text x="112.3" y="102.5">GND</text>
<text x="116.8" y="106.3">C13</text>
<text x="121.2" y="102.5">GND</text>
<text x="203.7" y="107.5">GND</text>
<text x="212.6" y="107.5">GND</text>
<text x="220.2" y="107.5">GND</text>
<text x="229.3" y="107.5">AS312</text>
<text x="231" y="105">U3</text>
<text x="52.6" y="113.9">GND</text>
<text x="57.2" y="108.8">10u</text>
<text x="61.5" y="113.9">GND</text>
<text x="66" y="108.8">100n</text>
<text x="74.2" y="113.9">GND</text>
<text x="78.7" y="108.8">1u</text>
<text x="106.8" y="108.8">100n</text>
<text x="112.3" y="113.9">GND</text>
<text x="116.8" y="108.8">10u</text>
<text x="121.2" y="113.9">GND</text>
<text x="51.7" y="116.7">+3.3V</text>
<text x="116.8" y="117.7">C10</text>
<text x="125.7" y="117.7">C11</text>
<text x="56.5" y="123.4">R4</text>
<text x="56.5" y="126">10k</text>
<text x="65.4" y="123.4">R5</text>
<text x="65.4" y="126">10k</text>
<text x="70.4" y="125.3">GND</text>
<text x="112.3" y="125.3">GND</text>
<text x="116.8" y="120.2">1u</text>
<text x="121.2" y="125.3">GND</text>
<text x="125.7" y="120.2">100n</text>
<text x="133.3" y="126">R3</text>
<text x="75.4" y="130.4">GPIO2</text>
<text x="108.5" y="130.4">LNA_IN</text>
<text x="132.7" y="128.5">50R</text>
<text x="197.7" y="131.7">+3.3V</text>
<text x="230.7" y="131.7">+3.3V</text>
<text x="75.4" y="132.9">GPIO3</text>
<text x="75.4" y="135.5">GPIO8</text>
<text x="86" y="135" transform="rotate(-90 86 135)">VDD3P3</text>
<text x="101.2" y="135.4" transform="rotate(-90 101.2 135.4)">VDD_SPI</text>
<text x="106.3" y="132.4" transform="rotate(-90 106.3 132.4)">VDDA</text>
<text x="106.9" y="135.5">CHIP_EN</text>
<text x="140.2" y="136.8">GND</text>
<text x="191" y="135.5">SW1</text>
<text x="202.6" y="137.4">R2</text>
<text x="224" y="135.5">SW2</text>
<text x="235.6" y="137.4">R6</text>
<text x="75.4" y="138">GPIO9</text>
<text x="75.4" y="140.6">GPIO10</text>
<text x="75.4" y="143.1">GPIO18</text>
<text x="91" y="139.5" transform="rotate(-90 91 139.5)">VDD3P3_RTC</text>
<text x="96.1" y="139.9" transform="rotate(-90 96.1 139.9)">VDD3P3_CPU</text>
<text x="109.8" y="140.6">MTMS</text>
<text x="110.6" y="143.1">MTDI</text>
<text x="188.8" y="138">SW_Push</text>
<text x="202.6" y="139.9">10k</text>
<text x="221.8" y="138">SW_Push</text>
<text x="235.6" y="139.9">10k</text>
<text x="75.4" y="145.6">GPIO19</text>
<text x="109.8" y="148.2">MTDO</text>
<text x="109.9" y="145.6">MTCK</text>
<text x="203.8" y="147.6">C14</text>
<text x="236.9" y="147.6">C19</text>
<text x="75.4" y="150.7">U0TXD</text>
<text x="75.4" y="153.3">U0RXD</text>
<text x="109.1" y="155.8">SPIWP</text>
<text x="109.2" y="153.3">SPIHD</text>
<text x="184.7" y="155.2">GND</text>
<text x="198.6" y="155.2">GND</text>
<text x="203.8" y="150.1">10u</text>
<text x="217.7" y="155.2">GND</text>
<text x="231.6" y="155.2">GND</text>
<text x="236.9" y="150.1">10u</text>
<text x="45" y="157.7">GND</text>
<text x="75.4" y="158.3">XTAL_32K_P</text>
<text x="75.4" y="160.9">XTAL_32K_N</text>
<text x="108.1" y="158.3">SPICS0</text>
<text x="108.2" y="160.9">SPICLK</text>
<text x="75.4" y="163.4">XTAL_N</text>
<text x="75.4" y="166">XTAL_P</text>
<text x="110.4" y="166">SPIQ</text>
<text x="110.5" y="163.4">SPID</text>
<text x="34.8" y="171.7">C16</text>
<text x="55.3" y="171.7">C17</text>
<text x="96.1" y="172.2" transform="rotate(-90 96.1 172.2)">GND</text>
<text x="35" y="174.2">10p</text>
<text x="55.3" y="174.2">10p</text>
<text x="97.4" y="176.1">U2</text>
<text x="97.4" y="178.7">ESP32-C3FH4</text>
<text x="39.9" y="180.6">GND GND GND</text>
<text x="45.7" y="183.7">Y1</text>
<text x="93.2" y="181.2">GND</text>
<text x="40.8" y="186.3">R940000096</text>
<text x="168.1" y="192.6">GND</text>
</g>
<g font-size="1.8" fill="#989898">
<text x="255.3" y="29.4">AE1</text>
<text x="255.3" y="32">Antenna</text>
<text x="270.3" y="139.3">TP1</text>
<text x="270.3" y="141.8">TP2</text>
<text x="270.3" y="144.4">TP3</text>
<text x="270.3" y="146.9">TP4</text>
<text x="270.3" y="149.5">TP5</text>
<text x="133.4" y="171">FID1</text>
<text x="133.4" y="173.6">Fiducial</text>
<text x="143.7" y="171.8">MountingHole_Pad</text>
<text x="151.3" y="169.8">H1</text>
<text x="133.4" y="177.4">FID2</text>
<text x="133.4" y="179.9">Fiducial</text>
<text x="143.7" y="176.9">MountingHole_Pad</text>
<text x="151.3" y="174.9">H2</text>
<text x="151.3" y="179.9">H3</text>
<text x="143.7" y="182">MountingHole_Pad</text>
<text x="151.3" y="185">H4</text>
<text x="143.7" y="187">MountingHole_Pad</text>
</g>
<g font-size="1.8" fill="#a90000">
<text x="229.6" y="34.3" transform="rotate(-90 229.6 34.3)">13</text>
<text x="89.5" y="36.6">1</text>
<text x="89.5" y="41.7">3</text>
<text x="217.7" y="36.6">4</text>
<text x="217.7" y="39.1">3</text>
<text x="217.7" y="41.7">2</text>
<text x="240.6" y="36.6">9</text>
<text x="240.6" y="41.7">7</text>
<text x="89.5" y="44.2">2</text>
<text x="89.5" y="46.7">4</text>
<text x="96.3" y="47.7" transform="rotate(-90 96.3 47.7)">2</text>
<text x="98.8" y="47.7" transform="rotate(-90 98.8 47.7)">3</text>
<text x="101.3" y="47.7" transform="rotate(-90 101.3 47.7)">4</text>
<text x="217.7" y="44.2">5</text>
<text x="240" y="44.2">12</text>
<text x="240" y="46.7">11</text>
<text x="81" y="51.5" transform="rotate(-90 81 51.5)">6</text>
<text x="83.6" y="51.5" transform="rotate(-90 83.6 51.5)">5</text>
<text x="217.7" y="49.3">6</text>
<text x="240" y="49.3">16</text>
<text x="240" y="51.8">15</text>
<text x="98.8" y="55.3" transform="rotate(-90 98.8 55.3)">1</text>
<text x="227.1" y="59.1" transform="rotate(-90 227.1 59.1)">1</text>
<text x="229.6" y="59.1" transform="rotate(-90 229.6 59.1)">8</text>
<text x="232.2" y="59.7" transform="rotate(-90 232.2 59.7)">10</text>
<text x="240" y="54.4">14</text>
<text x="232.2" y="94.7" transform="rotate(-90 232.2 94.7)">1</text>
<text x="225.4" y="100.1">3</text>
<text x="238.1" y="100.1">2</text>
<text x="73" y="129.3">6</text>
<text x="73" y="131.8">8</text>
<text x="84.8" y="126.4" transform="rotate(-90 84.8 126.4)">2</text>
<text x="89.9" y="127" transform="rotate(-90 89.9 127)">11</text>
<text x="95" y="127" transform="rotate(-90 95 127)">17</text>
<text x="100.1" y="127" transform="rotate(-90 100.1 127)">18</text>
<text x="105.2" y="127" transform="rotate(-90 105.2 127)">31</text>
<text x="116.1" y="129.3">1</text>
<text x="72.3" y="134.4">14</text>
<text x="72.3" y="136.9">15</text>
<text x="116.1" y="134.4">7</text>
<text x="72.3" y="139.4">16</text>
<text x="72.3" y="142">25</text>
<text x="115.5" y="142">10</text>
<text x="116.1" y="139.4">9</text>
<text x="72.3" y="144.5">26</text>
<text x="72.3" y="149.6">28</text>
<text x="115.5" y="144.5">12</text>
<text x="115.5" y="147.1">13</text>
<text x="72.3" y="152.1">27</text>
<text x="115.5" y="152.1">19</text>
<text x="115.5" y="154.7">20</text>
<text x="73" y="157.2">4</text>
<text x="73" y="159.8">5</text>
<text x="115.5" y="157.2">21</text>
<text x="115.5" y="159.8">22</text>
<text x="43.1" y="167.4">1</text>
<text x="46.7" y="163.9" transform="rotate(-90 46.7 163.9)">2</text>
<text x="49.5" y="167.4">3</text>
<text x="72.3" y="162.3">29</text>
<text x="72.3" y="164.8">30</text>
<text x="115.5" y="162.3">23</text>
<text x="115.5" y="164.8">24</text>
<text x="46.7" y="172.8" transform="rotate(-90 46.7 172.8)">4</text>
<text x="95" y="175.3" transform="rotate(-90 95 175.3)">33</text>
</g>
<g font-size="1.8" fill="#840084">
<text x="247.1" y="33.9">50R</text>
<text x="127.7" y="126.6">50R</text>
</g>
</svg>
